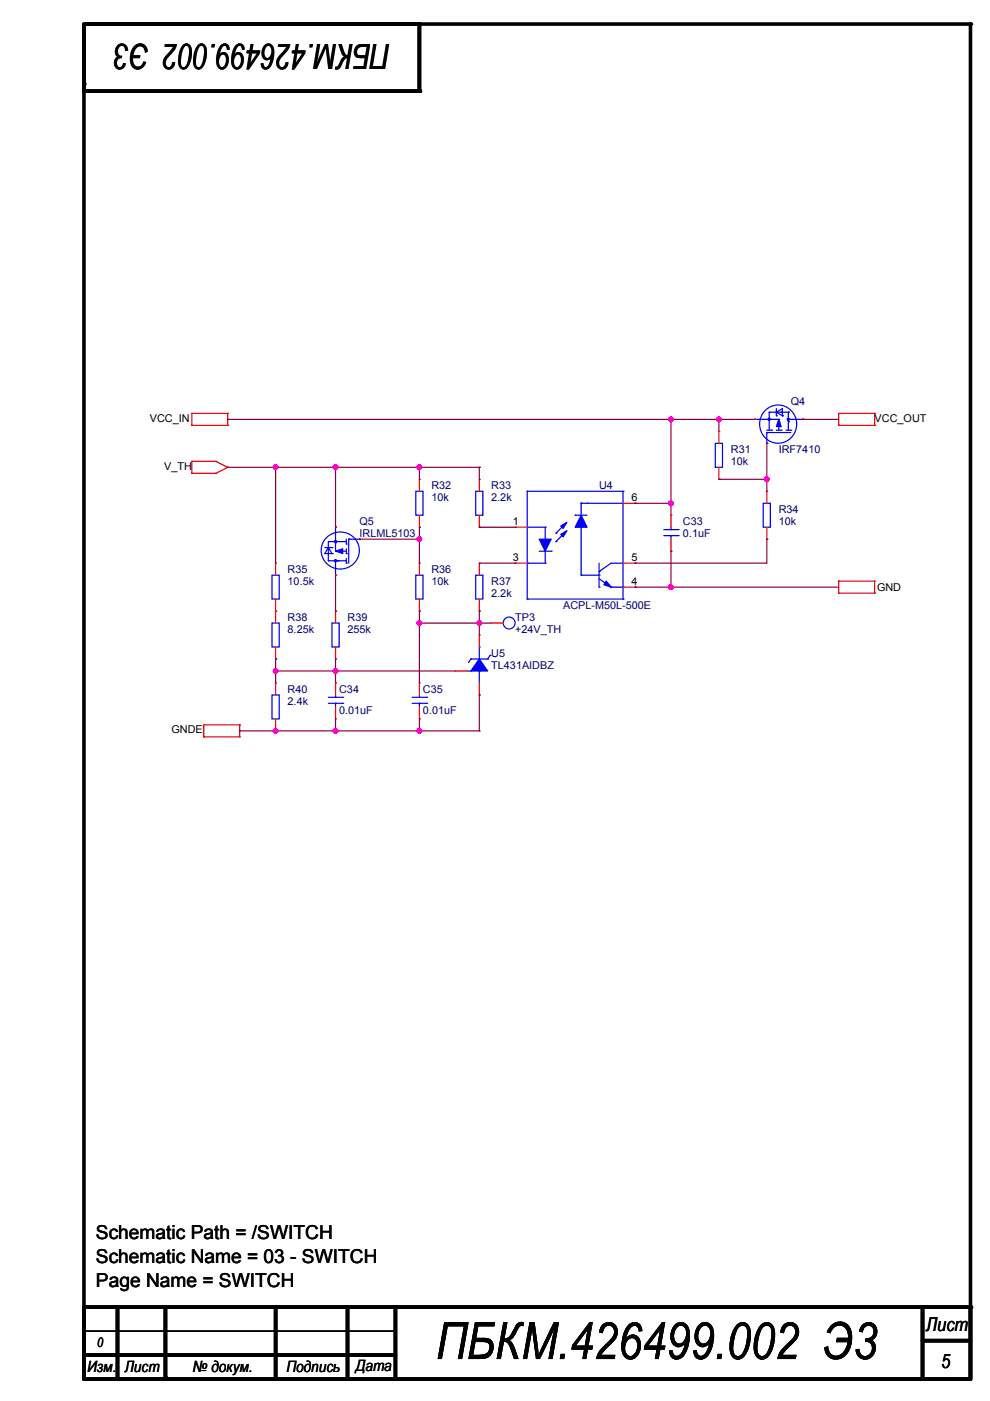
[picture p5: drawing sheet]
<svg xmlns="http://www.w3.org/2000/svg" width="210mm" height="297mm" viewBox="0 0 210 297" stroke-linecap="round" stroke-linejoin="round" font-family="sans-serif">
<path d="M17.8 5.1h188v287.3h-188v-287M88.9 5.1v14.2h-71.1M18.1 277.1h187.7M24.9 277.1v15.3M35.1 277.1v15M58.4 277.1v15.3M73.7 277.1v15.3M83.8 277.1v15.3M195.6 277.1v15.3M17.8 287.3h66M195.6 284.2h10.2" fill="none" stroke="#000" stroke-width=".76"/>
<g fill="#000">
<circle cx="17.8" cy="17.8" r=".38"/>
<circle cx="17.8" cy="19.3" r=".38"/>
<circle cx="88.9" cy="5.1" r=".38"/>
<circle cx="88.9" cy="19.3" r=".38"/>
<circle cx="205.8" cy="5.1" r=".38"/>
<circle cx="17.8" cy="277.1" r=".38"/>
<circle cx="18.1" cy="277.1" r=".38"/>
<circle cx="205.8" cy="277.1" r=".38"/>
<circle cx="17.8" cy="287.3" r=".38"/>
<circle cx="17.8" cy="292.4" r=".38"/>
<circle cx="24.9" cy="292.4" r=".38"/>
<circle cx="35.1" cy="292.1" r=".38"/>
<circle cx="58.4" cy="292.4" r=".38"/>
<circle cx="73.7" cy="292.4" r=".38"/>
<circle cx="83.8" cy="292.4" r=".38"/>
<circle cx="195.6" cy="284.2" r=".38"/>
<circle cx="195.6" cy="292.4" r=".38"/>
</g>
<g fill="none" stroke="#f00" stroke-width=".25">
<path d="M40.7 90.2h.1M40.7 87.7h.1M40.7 97.8h.1M40.7 90.2h7.6M40.7 87.7v2.5M40.7 97.8v2.6M40.7 87.7h7.6M40.7 97.8h5M45.7 97.8h.1M45.7 97.8l2.6 1.3M48.3 87.7h.1M48.3 90.2h.1"/>
<path d="M48.3 99.1h.1M48.3 87.7v2.5M48.3 99.1l-2.6 1.3M177.8 90.2h.1M177.8 87.7h.1M177.8 90.2h7.6M177.8 87.7h7.6M177.8 87.7v2.5M185.4 87.7h.1M185.4 90.2h.1M185.4 87.7v2.5M40.7 100.4h.1"/>
<path d="M40.7 100.4h5M45.7 100.4h.1M104.2 132.1h.1M104.2 132.1h2.5M177.8 125.8h.1M177.8 123.2h.1M177.8 123.2v2.6M177.8 123.2h7.6M177.8 125.8h7.6M185.4 123.2h.1M185.4 125.8h.1M185.4 123.2v2.6"/>
<path d="M43.2 156.2h.1M43.2 153.7h.1M43.2 156.2h7.6M43.2 153.7v2.5M43.2 153.7h7.6M50.8 153.7h.1M50.8 156.2h.1M50.8 153.7v2.5"/>
</g>
<path d="M17.8 277.9h.1M17.8 277.4v.5M17.8 282.2h.1M17.8 282.2h66" fill="none" stroke="#000" stroke-width=".25"/>
<g fill="none" stroke="#00f" stroke-width=".25">
<path d="M99.8 139.7h3.6M101.6 137.2h.1M101.6 137.2v2.5M103.4 139.7h.1M101.6 142.3h.1M101.6 142.3v2.5"/>
<circle cx="108" cy="132.1" r="1.26"/>
</g>
<path d="M101.6 139.7l1.8 2.6h-3.6z" fill-rule="evenodd" fill="#00f"/>
<g fill="none" stroke="#00f" stroke-width=".25">
<path d="M151.7 94h1.5v5.1h-1.5zM69.3 113.9a4 4 0 0 1 6.3 .8 4 4 0 0 1-2.6 5.9 3.9 3.9 0 0 1-4.4-2 3.9 3.9 0 0 1 .7-4.7zM69.6 118.9h.1M69.6 118.9h3.8M69.6 117.4v1.5M71.1 114.8h.1M71.1 111.8h.1M71.1 118.9h.1M71.1 116.9h.1M71.1 115.1h.1M71.1 114.8h-1.5v1.3M71.1 114.8h2.3"/>
<path d="M71.1 116.9h2.3M71.1 111.8v5.1M71.1 118.9v3M71.6 116.9h.1M71.6 118.9h.1M73.4 119.4h.1M73.4 118.4v1M73.9 114.3h.1M73.9 114.3h2.3M73.9 114.3v5.1M88.2 121.9h1.5v5.1h-1.5zM99.8 139.7h.1"/>
<path d="M99.8 139.7l-.5 .8M101.6 139.7l1.8 2.6h-3.6zM103.9 139h.1M103.9 139l-.5 .7M99.1 142.3h.7M99.8 142.3h.1"/>
</g>
<g fill="none" stroke="#f00" stroke-width=".25">
<path d="M152.4 91.5h.1M152.4 91.5v2.5M152.4 99.1v2.5M88.9 119.4h.1M88.9 119.4v2.5M152.4 101.6h.1M88.9 129.6h.1M88.9 127v2.6M101.6 134.6h.1M101.6 134.6v2.6M96.5 142.3h.1M96.5 142.3h2.6"/>
<path d="M101.6 147.3h.1M101.6 144.8v2.5"/>
</g>
<circle cx="71.1" cy="118.9" r=".24" fill="#00f"/>
<circle cx="71.1" cy="118.9" r=".24" fill="none" stroke="#00f" stroke-width=".25"/>
<circle cx="71.1" cy="114.8" r=".24" fill="#00f"/>
<g fill="none" stroke="#00f" stroke-width=".25">
<path d="M73.4 115.3h.1M73.4 117.4h.1M73.4 114.3v1M73.4 116.4v1"/>
<circle cx="71.1" cy="114.8" r=".24"/>
</g>
<path d="M71.1 116.9l1.6-.5v1z" fill-rule="evenodd" fill="#00f"/>
<g fill="none" stroke="#00f" stroke-width=".25">
<path d="M160 88.9h.1M160 88.9h3.1M162.2 87.1a4 4 0 0 1 5.6 0 4 4 0 0 1 0 5.6 4 4 0 0 1-5.6 .1 4.2 4.2 0 0 1 0-5.7zM162.6 91.7h.1M162.6 91.7v2.3M162.6 91.7h5.1M163.1 88.9h.1M163.1 88.9v2.3M163.3 88.9h.1M163.3 88.9h1.8M165.1 89.4h.1M165.1 88.9h.1"/>
<path d="M165.1 88.9v2.3M167.2 89.4h.1M167.2 88.9h.1M167.2 89.4v1.8M167.2 88.9h3M68.9 116.1h1.5M69.6 116.1h.1M69.6 116.1v1.3M69.6 116.1l-.7 1.3h1.5M69.6 116.1l.8 1.3M70.4 117.4h.1M70.4 116.1h.1"/>
<path d="M71.1 116.9l1.6-.5v1zM100.9 104.2h1.5v5h-1.5zM70.4 132.1h1.5v5.1h-1.5zM87.4 149.1h3M87.4 147.8h3M88.9 147.8h.1M88.9 149.1h.1M88.9 147.3v.5M88.9 149.1v.8M90.4 149.1h.1M90.4 147.8h.1"/>
</g>
<g fill="none" stroke="#f00" stroke-width=".25">
<path d="M71.1 111.8h.1M76.2 114.3h.1M101.6 111.8h.1M101.6 101.6h.1M101.6 101.6v2.6M101.6 109.2v2.6M71.1 121.9h.1M71.1 139.7h.1M71.1 129.6h.1M71.1 129.6v2.5M71.1 137.2v2.5M88.9 144.8h.1"/>
<path d="M88.9 152.4h.1M88.9 144.8v2.5M88.9 149.9v2.5"/>
</g>
<path d="M165.1 88.9l.5 1.5h-1z" fill-rule="evenodd" fill="#00f"/>
<g fill="none" stroke="#00f" stroke-width=".25">
<path d="M163.1 87.4h2.5M164.6 88.2h.1M164.6 87.4h.1M164.6 86.6v1.6M164.6 87.4l1.3-.8v1.6M164.6 87.4l1.3 .8M165.1 88.9l.5 1.5h-1zM165.6 87.4h.1M165.9 88.2h.1M166.6 91.2h1.1M167.2 87.4h.1M167.2 89.4h.1"/>
<path d="M167.2 87.4v2M167.7 91.2h.1"/>
</g>
<circle cx="167.1" cy="88.9" r=".24" fill="#00f"/>
<circle cx="167.1" cy="88.9" r=".24" fill="none" stroke="#00f" stroke-width=".25"/>
<circle cx="163.1" cy="88.9" r=".24" fill="#00f"/>
<g fill="none" stroke="#00f" stroke-width=".25">
<path d="M162.6 91.2h1M163.1 87.4h.1M163.1 87.4v1.5M163.6 91.2h.1M164.6 91.2h1M165.6 91.2h.1M165.6 87.4h1.6M167.2 87.4h.1M161.8 106.7h1.5v5.1h-1.5zM57.7 121.9h1.5v5.1h-1.5zM100.9 121.9h1.5v5.1h-1.5z"/>
<circle cx="163.1" cy="88.9" r=".24"/>
</g>
<g fill="none" stroke="#f00" stroke-width=".25">
<path d="M160 88.9h.1M162.6 94h.1M170.2 88.9h.1M58.4 119.4h.1M58.4 119.4v2.5M101.6 119.4h.1M101.6 119.4v2.5M162.6 114.3h.1M162.6 104.2h.1M162.6 104.2v2.5M162.6 111.8v2.5M58.4 129.6h.1"/>
<path d="M58.4 127v2.6M101.6 129.6h.1M101.6 127v2.6"/>
</g>
<path d="M114.3 114.3h2.6l-1.3 2.6z" fill="#00f"/>
<g fill="none" stroke="#00f" stroke-width=".25">
<path d="M111.8 119.4h.1M111.8 111.8h3.8M111.8 119.4h3.8M114.3 114.3h2.6l-1.3 2.6zM114.3 116.9h2.6M115.6 111.8h.1M115.6 114.3h.1M115.6 119.4h.1M115.6 111.8v2.5M115.6 116.9v2.5M116.9 116.9h.1M127 119.4v5.1"/>
<path d="M129.6 119.4l-2.6 1.8M127 124.5h.1M127 121.2h.1M127 122.7l2.6 1.8M129.6 124.5h.1M129.6 124.5h2.5M132.1 124.5h.1"/>
</g>
<path d="M118.9 113.3l1.3-.8-.8 1.3z" fill="#00f"/>
<path d="M118.9 113.3l1.3-.8-.8 1.3z" fill="none" stroke="#00f" stroke-width=".25"/>
<path d="M118.9 111.5l1.3-.7-.8 1.2z" fill="#00f"/>
<path d="M111.8 104.2h.1M111.8 104.2v22.8M111.8 104.2h20.3M118.9 111.5l1.3-.7-.8 1.2zM132.1 104.2h.1M132.1 104.2v22.8M111.8 127h.1M111.8 127h20.3M132.1 127h.1" fill="none" stroke="#00f" stroke-width=".25"/>
<path d="M123.2 109.2l1.3 2.6h-2.6z" fill="#00f"/>
<path d="M117.9 113.1h.1M120.2 110.8l-2.3 2.3M121.9 109.2h.1M121.9 109.2h2.6M123.2 109.2l1.3 2.6h-2.6zM123.2 106.7h.1M123.2 106.7h8.9M123.2 106.7v2.5M124.5 106.7h.1M129.6 119.4h2.5M132.1 119.4h.1" fill="none" stroke="#00f" stroke-width=".25"/>
<path d="M128.5 123.2l1.1 1.3-1.6-.5z" fill="#00f"/>
<g fill="none" stroke="#00f" stroke-width=".25">
<path d="M88.2 104.2h1.5v5h-1.5zM117.9 114.8h.1M120.2 112.5l-2.3 2.3M123.2 111.8v10.1M140.7 113.6h3.1M140.7 112.3h3.1M142.3 112.3h.1M142.3 113.6h.1M142.3 111.8v.5M142.3 113.6v.7M143.8 113.6h.1M143.8 112.3h.1"/>
<path d="M57.7 132.1h1.5v5.1h-1.5zM123.2 121.9h.1M123.2 121.9h3.8M127 121.9h.1M128.5 123.2l1.1 1.3-1.6-.5zM57.7 147.3h1.5v5.1h-1.5zM69.6 149.1h3.1M69.6 147.8h3.1M71.1 147.8h.1M71.1 149.1h.1M71.1 147.3v.5M71.1 149.1v.8"/>
<path d="M72.7 149.1h.1M72.7 147.8h.1"/>
</g>
<g fill="none" stroke="#f00" stroke-width=".25">
<path d="M88.9 111.8h.1M88.9 101.6h.1M88.9 101.6v2.6M88.9 109.2v2.6M109.2 119.4h.1M109.2 111.8h.1M109.2 119.4h2.6M109.2 111.8h2.6M132.1 119.4h2.5M132.1 106.7h2.5M134.6 119.4h.1M134.6 106.7h.1"/>
<path d="M142.3 109.2h.1M142.3 116.9h.1M142.3 109.2v2.6M142.3 114.3v2.6M58.4 129.6h.1M58.4 139.7h.1M58.4 129.6v2.5M58.4 137.2v2.5M132.1 124.5h2.5M134.6 124.5h.1M58.4 155h.1M58.4 144.8h.1"/>
<path d="M58.4 144.8v2.5M58.4 152.4v2.6M71.1 144.8h.1M71.1 152.4h.1M71.1 144.8v2.5M71.1 149.9v2.5"/>
</g>
<path d="M48.3 99.1h.1M48.3 99.1h10.1" fill="none" stroke="#800040" stroke-width=".25"/>
<circle cx="58.4" cy="99.1" r=".5" fill="#f0f"/>
<circle cx="58.4" cy="99.1" r=".5" fill="none" stroke="#f0f" stroke-width=".25"/>
<path d="M48.3 88.9h.1M48.3 88.9h94M134.6 119.4h.1M134.6 119.4h28M142.3 116.9h.1M142.3 116.9v7.6h-7.7M134.6 124.5h.1" fill="none" stroke="#800040" stroke-width=".25"/>
<circle cx="142.2" cy="88.9" r=".5" fill="#f0f"/>
<circle cx="142.2" cy="88.9" r=".5" fill="none" stroke="#f0f" stroke-width=".25"/>
<path d="M142.3 88.9h.1M142.3 88.9v20.3M134.6 106.7h.1M134.6 106.7h7.7M142.3 106.7h.1" fill="none" stroke="#800040" stroke-width=".25"/>
<circle cx="142.2" cy="106.7" r=".5" fill="#f0f"/>
<circle cx="142.2" cy="106.7" r=".5" fill="none" stroke="#f0f" stroke-width=".25"/>
<path d="M152.4 88.9h.1M152.4 88.9v2.6M152.4 88.9h7.6" fill="none" stroke="#800040" stroke-width=".25"/>
<circle cx="152.4" cy="88.9" r=".5" fill="#f0f"/>
<circle cx="152.4" cy="88.9" r=".5" fill="none" stroke="#f0f" stroke-width=".25"/>
<path d="M162.6 94h.1M162.6 94v7.6h-10.2M170.2 88.9h.1M170.2 88.9h7.6M152.4 101.6h.1M162.6 114.3h.1M162.6 114.3v5.1" fill="none" stroke="#800040" stroke-width=".25"/>
<circle cx="162.6" cy="101.6" r=".5" fill="#f0f"/>
<circle cx="162.6" cy="101.6" r=".5" fill="none" stroke="#f0f" stroke-width=".25"/>
<path d="M142.3 88.9h.1M142.3 88.9h10.1M162.6 101.6h.1M162.6 101.6v2.6M142.3 124.5h.1M142.3 124.5h35.5" fill="none" stroke="#800040" stroke-width=".25"/>
<circle cx="142.2" cy="124.5" r=".5" fill="#f0f"/>
<circle cx="142.2" cy="124.5" r=".5" fill="none" stroke="#f0f" stroke-width=".25"/>
<path d="M50.8 155h.1M50.8 155h7.6" fill="none" stroke="#800040" stroke-width=".25"/>
<circle cx="58.4" cy="154.9" r=".5" fill="#f0f"/>
<circle cx="58.4" cy="154.9" r=".5" fill="none" stroke="#f0f" stroke-width=".25"/>
<path d="M58.4 99.1h.1M58.4 99.1v20.3M58.4 99.1h12.7M58.4 139.7h.1M58.4 139.7v2.6M58.4 142.3h.1M58.4 142.3h38.1M58.4 155h12.7M71.1 155h.1M71.1 142.3h.1M101.6 147.3h.1M101.6 147.3v7.7" fill="none" stroke="#800040" stroke-width=".25"/>
<circle cx="71.1" cy="142.2" r=".5" fill="#f0f"/>
<circle cx="71.1" cy="142.2" r=".5" fill="none" stroke="#f0f" stroke-width=".25"/>
<path d="M71.1 139.7h.1M71.1 139.7v2.6M58.4 142.3h.1M58.4 142.3v2.5" fill="none" stroke="#800040" stroke-width=".25"/>
<circle cx="58.4" cy="142.2" r=".5" fill="#f0f"/>
<circle cx="58.4" cy="142.2" r=".5" fill="none" stroke="#f0f" stroke-width=".25"/>
<path d="M88.9 99.1h.1M88.9 99.1v2.5M88.9 99.1h12.7M101.6 99.1h.1M76.2 114.3h.1M76.2 114.3h12.7" fill="none" stroke="#800040" stroke-width=".25"/>
<circle cx="88.9" cy="114.3" r=".5" fill="#f0f"/>
<circle cx="88.9" cy="114.3" r=".5" fill="none" stroke="#f0f" stroke-width=".25"/>
<path d="M71.1 99.1h.1M71.1 99.1v12.7M71.1 99.1h17.8" fill="none" stroke="#800040" stroke-width=".25"/>
<circle cx="88.9" cy="99.1" r=".5" fill="#f0f"/>
<circle cx="88.9" cy="99.1" r=".5" fill="none" stroke="#f0f" stroke-width=".25"/>
<circle cx="71.1" cy="99.1" r=".5" fill="#f0f"/>
<circle cx="71.1" cy="99.1" r=".5" fill="none" stroke="#f0f" stroke-width=".25"/>
<g fill="none" stroke="#800040" stroke-width=".25">
<path d="M101.6 99.1h.1M101.6 99.1v2.5M88.9 111.8h.1M88.9 114.3h.1M88.9 111.8v7.6M101.6 111.8h.1M101.6 111.8h7.6M101.6 119.4h7.6M109.2 119.4h.1M88.9 132.1h.1M88.9 129.6h.1M88.9 129.6v2.5"/>
<path d="M88.9 132.1h12.7M101.6 129.6h.1M101.6 132.1h.1M101.6 129.6v5"/>
</g>
<circle cx="101.6" cy="132.1" r=".5" fill="#f0f"/>
<circle cx="101.6" cy="132.1" r=".5" fill="none" stroke="#f0f" stroke-width=".25"/>
<path d="M71.1 129.6h.1M71.1 121.9v7.7M88.9 132.1h.1M88.9 132.1v12.7" fill="none" stroke="#800040" stroke-width=".25"/>
<circle cx="88.9" cy="132.1" r=".5" fill="#f0f"/>
<circle cx="88.9" cy="132.1" r=".5" fill="none" stroke="#f0f" stroke-width=".25"/>
<path d="M71.1 142.3h.1M71.1 155h.1M71.1 155h30.5M71.1 142.3v2.5M71.1 152.4v2.6M88.9 155h.1M88.9 152.4v2.6M101.6 155h.1" fill="none" stroke="#800040" stroke-width=".25"/>
<circle cx="71.1" cy="154.9" r=".5" fill="#f0f"/>
<circle cx="71.1" cy="154.9" r=".5" fill="none" stroke="#f0f" stroke-width=".25"/>
<circle cx="88.9" cy="154.9" r=".5" fill="#f0f"/>
<circle cx="88.9" cy="154.9" r=".5" fill="none" stroke="#f0f" stroke-width=".25"/>
<path d="M101.6 132.1h.1M101.6 132.1h2.6" fill="none" stroke="#800040" stroke-width=".25"/>
<circle cx="58.4" cy="99.1" r=".5" fill="#f0f"/>
<circle cx="58.4" cy="99.1" r=".5" fill="none" stroke="#f0f" stroke-width=".25"/>
<circle cx="142.2" cy="88.9" r=".5" fill="#f0f"/>
<circle cx="142.2" cy="88.9" r=".5" fill="none" stroke="#f0f" stroke-width=".25"/>
<circle cx="142.2" cy="106.7" r=".5" fill="#f0f"/>
<circle cx="142.2" cy="106.7" r=".5" fill="none" stroke="#f0f" stroke-width=".25"/>
<circle cx="152.4" cy="88.9" r=".5" fill="#f0f"/>
<circle cx="152.4" cy="88.9" r=".5" fill="none" stroke="#f0f" stroke-width=".25"/>
<circle cx="162.6" cy="101.6" r=".5" fill="#f0f"/>
<circle cx="162.6" cy="101.6" r=".5" fill="none" stroke="#f0f" stroke-width=".25"/>
<circle cx="142.2" cy="124.5" r=".5" fill="#f0f"/>
<circle cx="142.2" cy="124.5" r=".5" fill="none" stroke="#f0f" stroke-width=".25"/>
<circle cx="58.4" cy="154.9" r=".5" fill="#f0f"/>
<circle cx="58.4" cy="154.9" r=".5" fill="none" stroke="#f0f" stroke-width=".25"/>
<circle cx="71.1" cy="142.2" r=".5" fill="#f0f"/>
<circle cx="71.1" cy="142.2" r=".5" fill="none" stroke="#f0f" stroke-width=".25"/>
<circle cx="58.4" cy="142.2" r=".5" fill="#f0f"/>
<circle cx="58.4" cy="142.2" r=".5" fill="none" stroke="#f0f" stroke-width=".25"/>
<circle cx="88.9" cy="114.3" r=".5" fill="#f0f"/>
<circle cx="88.9" cy="114.3" r=".5" fill="none" stroke="#f0f" stroke-width=".25"/>
<circle cx="88.9" cy="99.1" r=".5" fill="#f0f"/>
<circle cx="88.9" cy="99.1" r=".5" fill="none" stroke="#f0f" stroke-width=".25"/>
<circle cx="71.1" cy="99.1" r=".5" fill="#f0f"/>
<circle cx="71.1" cy="99.1" r=".5" fill="none" stroke="#f0f" stroke-width=".25"/>
<circle cx="101.6" cy="132.1" r=".5" fill="#f0f"/>
<circle cx="101.6" cy="132.1" r=".5" fill="none" stroke="#f0f" stroke-width=".25"/>
<circle cx="88.9" cy="132.1" r=".5" fill="#f0f"/>
<circle cx="88.9" cy="132.1" r=".5" fill="none" stroke="#f0f" stroke-width=".25"/>
<circle cx="71.1" cy="154.9" r=".5" fill="#f0f"/>
<circle cx="71.1" cy="154.9" r=".5" fill="none" stroke="#f0f" stroke-width=".25"/>
<circle cx="88.9" cy="154.9" r=".5" fill="#f0f"/>
<circle cx="88.9" cy="154.9" r=".5" fill="none" stroke="#f0f" stroke-width=".25"/>
<text font-size="10.9" x="92.4" y="288.1">ПБКМ.426499.002 Э3</text>
<text font-size="7.4" x="82.7" y="9.3" transform="rotate(-180 82.7 9.3)">ПБКМ.426499.002 Э3</text>
<g font-size="4.1">
<text x="20.3" y="262.7">Schematic Path = /SWITCH</text>
<text x="20.3" y="267.8">Schematic Name = 03 - SWITCH</text>
<text x="20.3" y="272.9">Page Name = SWITCH</text>
<text x="196.4" y="282.2">Лист</text>
<text x="199.6" y="290">5</text>
</g>
<g font-size="3.3">
<text x="18.6" y="290.9">Изм. Лист</text>
<text x="40.9" y="290.9">№ докум.</text>
<text x="60.7" y="290.9">Подпись</text>
<text x="75.5" y="290.6">Дата</text>
</g>
<text font-size="2.8" x="20.6" y="285.6">0</text>
<g font-size="2.3">
<text x="31.8" y="89.4">VCC_IN</text>
<text x="185.4" y="89.4">VCC_OUT</text>
<text x="34.8" y="99.6">V_TH</text>
<text x="133.9" y="106.2">6</text>
<text x="108.7" y="111.3">1</text>
<text x="108.7" y="118.9">3</text>
<text x="133.9" y="118.9">5</text>
<text x="133.9" y="124">4</text>
<text x="185.9" y="125.3">GND</text>
<text x="36.3" y="155.5">GNDE</text>
</g>
<g font-size="2.3" fill="#000080">
<text x="167.7" y="85.9">Q4</text>
<text x="155" y="96.1">R31</text>
<text x="155" y="98.6">10k</text>
<text x="165.1" y="96.1">IRF7410</text>
<text x="91.5" y="103.7">R32</text>
<text x="91.5" y="106.2">10k</text>
<text x="104.2" y="103.7">R33</text>
<text x="104.2" y="106.2">2.2k</text>
<text x="127" y="103.7">U4</text>
<text x="76.2" y="111.3">Q5</text>
<text x="76.2" y="113.8">IRLML5103</text>
<text x="144.8" y="111.3">C33</text>
<text x="144.8" y="113.8">0.1uF</text>
<text x="165.1" y="108.8">R34</text>
<text x="165.1" y="111.3">10k</text>
<text x="61" y="121.5">R35</text>
<text x="61" y="124">10.5k</text>
<text x="91.5" y="121.5">R36</text>
<text x="91.5" y="124">10k</text>
<text x="104.2" y="124">R37</text>
<text x="61" y="131.6">R38</text>
<text x="73.7" y="131.6">R39</text>
<text x="104.2" y="126.5">2.2k</text>
<text x="109.2" y="131.6">TP3</text>
<text x="119.4" y="129.1">ACPL-M50L-500E</text>
<text x="61" y="134.2">8.25k</text>
<text x="73.7" y="134.2">255k</text>
<text x="109.2" y="134.2">+24V_TH</text>
<text x="104.2" y="139.2">U5</text>
<text x="104.2" y="141.8">TL431AIDBZ</text>
<text x="61" y="146.9">R40</text>
<text x="61" y="149.4">2.4k</text>
<text x="71.9" y="146.9">C34</text>
<text x="89.7" y="146.9">C35</text>
<text x="71.9" y="151.4">0.01uF</text>
<text x="89.7" y="151.4">0.01uF</text>
</g>
</svg>
